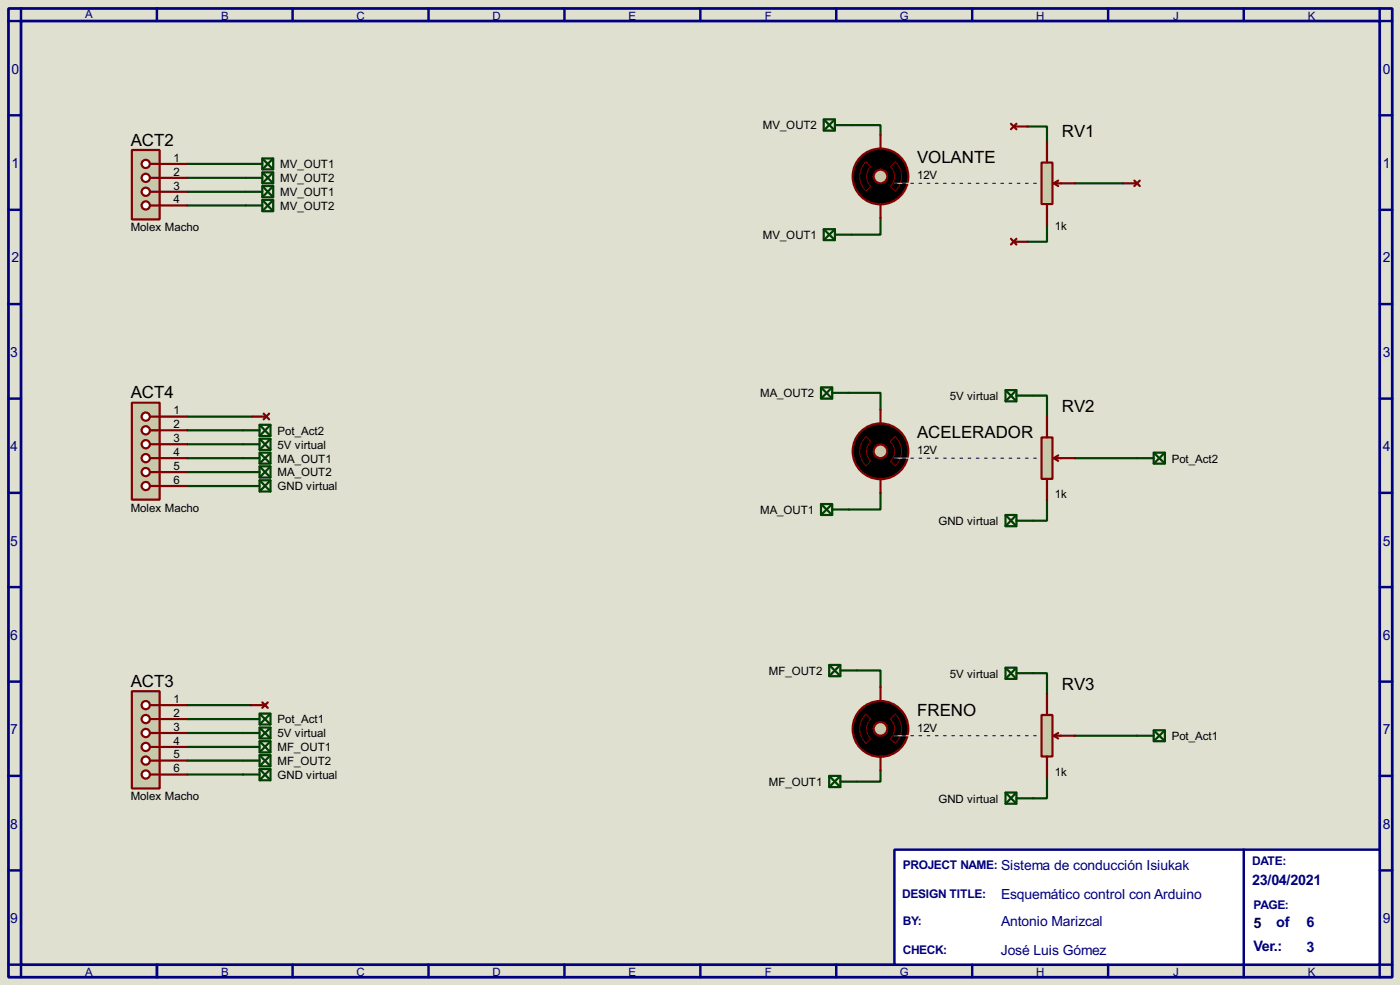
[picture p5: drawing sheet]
<svg xmlns="http://www.w3.org/2000/svg" width="256mm" height="180mm" viewBox="0 0 256 180" stroke-linecap="round" stroke-linejoin="round" font-family="sans-serif">
<path d="M0 0h256.5v180.3h-256.5z" fill="#e0e0d0"/>
<path d="M1.6 1.6h253.5v177.3h-253.5zM3.9 3.9h248.9v172.7h-248.9z" fill="none" stroke="#000080" stroke-width=".5"/>
<path d="M3.9 1.6v2.3h-2.3M28.8 1.6v2.3" fill="none" stroke="#000080" stroke-width=".45"/>
<path d="M163.9 155.5h88.9v21.1h-88.9z" fill="#fff" stroke="#000080" stroke-width=".45"/>
<g fill="none" stroke="#000080" stroke-width=".45">
<path d="M53.6 1.6v2.3M78.5 1.6v2.3M103.4 1.6v2.3M128.3 1.6v2.3M153.2 1.6v2.3M178.1 1.6v2.3M203 1.6v2.3M227.9 1.6v2.3M252.8 1.6v2.3h2.3M1.6 21.1h2.3M1.6 38.4h2.3M252.8 21.1h2.3"/>
<path d="M252.8 38.4h2.3M1.6 55.7h2.3M252.8 55.7h2.3M1.6 73h2.3M252.8 73h2.3M1.6 90.2h2.3M252.8 90.2h2.3M1.6 107.5h2.3M252.8 107.5h2.3M1.6 124.8h2.3M252.8 124.8h2.3M1.6 142h2.3"/>
<path d="M1.6 159.3h2.3M227.9 155.5v23.4M252.8 142h2.3M252.8 159.3h2.3M1.6 176.6h2.3v2.3M28.8 176.6v2.3M53.6 176.6v2.3M78.5 176.6v2.3M103.4 176.6v2.3M128.3 176.6v2.3M153.2 176.6v2.3M178.1 176.6v2.3"/>
<path d="M203 176.6v2.3M255.1 176.6h-2.3v2.3"/>
</g>
<g fill="none" stroke="#004000" stroke-width=".4">
<path d="M34.3 30h10.7M34.3 32.6h10.7M34.3 35.1h10.7M34.3 37.6h10.7M156 22.9h5.3v1.8M161.3 39.9v3.1h-5.3M188.3 23.2h3.5v2.8M196.9 33.6h8.9M191.8 41.2v3.1h-3.5M34.3 78.8h10.2M34.3 76.3h12M155.5 71.9h5.8v3.1"/>
<path d="M189.3 72.4h2.5v3.9M34.3 83.9h10.2M34.3 81.3h10.2M34.3 86.4h10.2M34.3 89h10.2M161.3 90.2v3.1h-5.8M191.8 91.5v3.8h-2.5M196.9 83.9h11.4M34.3 131.6h10.2M34.3 134.2h10.2M34.3 136.7h10.2M34.3 139.2h10.2"/>
<path d="M34.3 129.1h11.7M157 122.7h4.3v3.1M189.3 123.2h2.5v3.9M196.9 134.7h11.4M34.3 141.8h10.2M161.3 141v2.1h-4.3M191.8 142.3v3.8h-2.5"/>
</g>
<circle cx="161.3" cy="82.6" r="5.1" fill="#000" stroke="#800000" stroke-width=".4"/>
<path d="M158.7 79.9l.8 .9a2.53 2.53 0 0 0 0 3.6l-.8 .9a3.7 3.7 0 0 1 0-5.4zM163.1 80.8l.9-.9a3.7 3.7 0 0 1 0 5.4l-.9-.9a2.46 2.46 0 0 0 0-3.6z" fill="none" stroke="#800000" stroke-width=".18"/>
<circle cx="161.3" cy="82.6" r="1.25" fill="#c8c8aa" stroke="#800000" stroke-width=".4"/>
<path d="M161.3 75v2.5M161.3 87.7v2.5" fill="none" stroke="#800000" stroke-width=".4"/>
<path d="M163.9 83.9h26.7" fill="none" stroke="#e0e0d0" stroke-width=".18"/>
<path d="M163.9 83.9h26.7" fill="none" stroke="#000040" stroke-width=".18" stroke-dasharray=".5 1"/>
<path d="M190.8 80.1h2v7.6h-2z" fill="#c8c8aa" stroke="#800000" stroke-width=".4"/>
<path d="M191.8 76.3v3.8M191.8 87.7v3.8M193.1 83.9l.8 .5M193.1 83.9h3.8M193.9 83.4l-.8 .5" fill="none" stroke="#800000" stroke-width=".4"/>
<path d="M208.3 83.9h3.1M211.4 82.9h2v2h-2zM211.4 82.9l2 2M213.4 82.9l-2 2" fill="none" stroke="#004000" stroke-width=".4"/>
<circle cx="161.3" cy="133.4" r="5.1" fill="#000" stroke="#800000" stroke-width=".4"/>
<path d="M158.7 130.7l.8 .9a2.53 2.53 0 0 0 0 3.6l-.8 .9a3.7 3.7 0 0 1 0-5.4zM163.1 131.6l.9-.9a3.7 3.7 0 0 1 0 5.4l-.9-.9a2.46 2.46 0 0 0 0-3.6z" fill="none" stroke="#800000" stroke-width=".18"/>
<circle cx="161.3" cy="133.4" r="1.25" fill="#c8c8aa" stroke="#800000" stroke-width=".4"/>
<path d="M161.3 125.8v2.5M161.3 138.5v2.5" fill="none" stroke="#800000" stroke-width=".4"/>
<path d="M163.9 134.7h26.7" fill="none" stroke="#e0e0d0" stroke-width=".18"/>
<path d="M163.9 134.7h26.7" fill="none" stroke="#000040" stroke-width=".18" stroke-dasharray=".5 1"/>
<path d="M190.8 130.9h2v7.6h-2z" fill="#c8c8aa" stroke="#800000" stroke-width=".4"/>
<path d="M191.8 127.1v3.8M191.8 138.5v3.8M193.1 134.7l.8 .5M193.1 134.7h3.8M193.9 134.2l-.8 .5" fill="none" stroke="#800000" stroke-width=".4"/>
<path d="M208.3 134.7h3.1M211.4 133.7h2v2h-2zM211.4 133.7l2 2M213.4 133.7l-2 2" fill="none" stroke="#004000" stroke-width=".4"/>
<circle cx="161.3" cy="32.3" r="5.1" fill="#000" stroke="#800000" stroke-width=".4"/>
<path d="M158.7 29.6l.8 .9a2.53 2.53 0 0 0 0 3.6l-.8 .9a3.7 3.7 0 0 1 0-5.4zM163.1 30.5l.9-.9a3.7 3.7 0 0 1 0 5.4l-.9-.9a2.46 2.46 0 0 0 0-3.6z" fill="none" stroke="#800000" stroke-width=".18"/>
<circle cx="161.3" cy="32.3" r="1.25" fill="#c8c8aa" stroke="#800000" stroke-width=".4"/>
<path d="M161.3 24.7v2.5M161.3 37.4v2.5" fill="none" stroke="#800000" stroke-width=".4"/>
<path d="M163.9 33.6h26.7" fill="none" stroke="#e0e0d0" stroke-width=".18"/>
<path d="M163.9 33.6h26.7" fill="none" stroke="#000040" stroke-width=".18" stroke-dasharray=".5 1"/>
<path d="M190.8 29.8h2v7.6h-2z" fill="#c8c8aa" stroke="#800000" stroke-width=".4"/>
<path d="M191.8 26v3.8M191.8 37.4v3.8M193.1 33.6l.8 .5M193.1 33.6h3.8M193.9 33.1l-.8 .5M205.8 33.6h2.5M207.8 33.1l1 1M208.8 33.1l-1 1" fill="none" stroke="#800000" stroke-width=".4"/>
<g fill="none" stroke="#004000" stroke-width=".4">
<path d="M45 30h3.1M45 35.1h3.1M45 37.6h3.1M45 32.6h3.1M48.1 29h2v2h-2zM48.1 34.1h2v2h-2zM48.1 36.6h2v2.1h-2zM48.1 31.6h2v2h-2zM48.1 29l2 2M48.1 34.1l2 2M48.1 36.6l2 2.1M48.1 31.6l2 2"/>
<path d="M50.1 29l-2 2M50.1 34.1l-2 2M50.1 36.6l-2 2.1M50.1 31.6l-2 2M184.2 71.4h2v2.1h-2zM184.2 71.4l2 2.1M186.2 72.4h3.1M186.2 71.4l-2 2.1M184.2 94.3h2v2h-2zM184.2 94.3l2 2M186.2 95.3h3.1M186.2 94.3l-2 2"/>
<path d="M184.2 122.2h2v2.1h-2zM184.2 122.2l2 2.1M186.2 123.2h3.1M186.2 122.2l-2 2.1M184.2 145.1h2v2h-2zM184.2 145.1l2 2M186.2 146.1h3.1M186.2 145.1l-2 2"/>
</g>
<path d="M24.2 27.5h5.1v12.7h-5.1z" fill="#c8c8aa" stroke="#800000" stroke-width=".4"/>
<path d="M27.5 30h1.8" fill="none" stroke="#800000" stroke-width=".4"/>
<circle cx="26.7" cy="30" r=".75" fill="#feffff" stroke="#800000" stroke-width=".4"/>
<path d="M27.5 32.6h1.8" fill="none" stroke="#800000" stroke-width=".4"/>
<circle cx="26.7" cy="32.6" r=".75" fill="#feffff" stroke="#800000" stroke-width=".4"/>
<path d="M27.5 35.1h1.8" fill="none" stroke="#800000" stroke-width=".4"/>
<circle cx="26.7" cy="35.1" r=".75" fill="#feffff" stroke="#800000" stroke-width=".4"/>
<path d="M27.5 37.6h1.8" fill="none" stroke="#800000" stroke-width=".4"/>
<circle cx="26.7" cy="37.6" r=".75" fill="#feffff" stroke="#800000" stroke-width=".4"/>
<path d="M29.3 30h5M29.3 32.6h5M29.3 35.1h5M29.3 37.6h5" fill="none" stroke="#800000" stroke-width=".4"/>
<path d="M24.2 126.5h5.1v17.8h-5.1z" fill="#c8c8aa" stroke="#800000" stroke-width=".4"/>
<path d="M27.5 129.1h1.8" fill="none" stroke="#800000" stroke-width=".4"/>
<circle cx="26.7" cy="129.1" r=".75" fill="#feffff" stroke="#800000" stroke-width=".4"/>
<path d="M27.5 131.6h1.8" fill="none" stroke="#800000" stroke-width=".4"/>
<circle cx="26.7" cy="131.6" r=".75" fill="#feffff" stroke="#800000" stroke-width=".4"/>
<path d="M27.5 134.2h1.8" fill="none" stroke="#800000" stroke-width=".4"/>
<circle cx="26.7" cy="134.2" r=".75" fill="#feffff" stroke="#800000" stroke-width=".4"/>
<path d="M27.5 136.7h1.8" fill="none" stroke="#800000" stroke-width=".4"/>
<circle cx="26.7" cy="136.7" r=".75" fill="#feffff" stroke="#800000" stroke-width=".4"/>
<path d="M27.5 139.2h1.8" fill="none" stroke="#800000" stroke-width=".4"/>
<circle cx="26.7" cy="139.2" r=".75" fill="#feffff" stroke="#800000" stroke-width=".4"/>
<path d="M27.5 141.8h1.8" fill="none" stroke="#800000" stroke-width=".4"/>
<circle cx="26.7" cy="141.8" r=".75" fill="#feffff" stroke="#800000" stroke-width=".4"/>
<path d="M29.3 129.1h5M29.3 131.6h5M29.3 134.2h5M29.3 136.7h5M29.3 139.2h5M29.3 141.8h5" fill="none" stroke="#800000" stroke-width=".4"/>
<g fill="none" stroke="#004000" stroke-width=".4">
<path d="M44.5 131.6h3.1M44.5 134.2h3.1M44.5 136.7h3.1M44.5 139.2h3.1M47.6 130.6h2v2h-2zM47.6 133.2h2v2h-2zM47.6 135.7h2v2h-2zM47.6 138.2h2v2.1h-2zM47.6 130.6l2 2M47.6 133.2l2 2M47.6 135.7l2 2M47.6 138.2l2 2.1"/>
<path d="M49.6 130.6l-2 2M49.6 133.2l-2 2M49.6 135.7l-2 2M49.6 138.2l-2 2.1M44.5 141.8h3.1M47.6 140.8h2v2h-2zM47.6 140.8l2 2M49.6 140.8l-2 2"/>
</g>
<path d="M24.2 73.7h5.1v17.8h-5.1z" fill="#c8c8aa" stroke="#800000" stroke-width=".4"/>
<path d="M27.5 76.3h1.8" fill="none" stroke="#800000" stroke-width=".4"/>
<circle cx="26.7" cy="76.3" r=".75" fill="#feffff" stroke="#800000" stroke-width=".4"/>
<path d="M27.5 78.8h1.8" fill="none" stroke="#800000" stroke-width=".4"/>
<circle cx="26.7" cy="78.8" r=".75" fill="#feffff" stroke="#800000" stroke-width=".4"/>
<path d="M27.5 81.3h1.8" fill="none" stroke="#800000" stroke-width=".4"/>
<circle cx="26.7" cy="81.3" r=".75" fill="#feffff" stroke="#800000" stroke-width=".4"/>
<path d="M27.5 83.9h1.8" fill="none" stroke="#800000" stroke-width=".4"/>
<circle cx="26.7" cy="83.9" r=".75" fill="#feffff" stroke="#800000" stroke-width=".4"/>
<path d="M27.5 86.4h1.8" fill="none" stroke="#800000" stroke-width=".4"/>
<circle cx="26.7" cy="86.4" r=".75" fill="#feffff" stroke="#800000" stroke-width=".4"/>
<path d="M27.5 89h1.8" fill="none" stroke="#800000" stroke-width=".4"/>
<circle cx="26.7" cy="89" r=".75" fill="#feffff" stroke="#800000" stroke-width=".4"/>
<g fill="none" stroke="#800000" stroke-width=".4">
<path d="M185.2 22.7l1 1M185.7 23.2h2.6M186.2 22.7l-1 1M185.2 43.7l1 1.1M185.7 44.3h2.6M186.2 43.7l-1 1.1M29.3 76.3h5M29.3 78.8h5M46.3 76.3h2.5M48.3 75.7l1 1.1M49.3 75.7l-1 1.1M29.3 81.3h5"/>
<path d="M29.3 83.9h5M29.3 86.4h5M29.3 89h5M46 129.1h2.6M48.1 128.6l1 1M49.1 128.6l-1 1"/>
</g>
<g fill="none" stroke="#004000" stroke-width=".4">
<path d="M150.9 21.9h2.1v2h-2.1zM150.9 21.9l2.1 2M153 22.9h3M153 21.9l-2.1 2M150.9 42h2.1v2h-2.1zM150.9 42l2.1 2M153 43h3M153 42l-2.1 2M44.5 78.8h3.1M47.6 77.8h2v2h-2zM47.6 77.8l2 2M49.6 77.8l-2 2"/>
<path d="M150.4 70.9h2.1v2.1h-2.1zM150.4 70.9l2.1 2.1M152.5 71.9h3M152.5 70.9l-2.1 2.1M44.5 81.3h3.1M44.5 83.9h3.1M44.5 86.4h3.1M44.5 89h3.1M47.6 80.3h2v2.1h-2zM47.6 82.9h2v2h-2zM47.6 85.4h2v2h-2zM47.6 87.9h2v2.1h-2z"/>
<path d="M47.6 80.3l2 2.1M47.6 82.9l2 2M47.6 85.4l2 2M47.6 87.9l2 2.1M49.6 80.3l-2 2.1M49.6 82.9l-2 2M49.6 85.4l-2 2M49.6 87.9l-2 2.1M150.4 92.3h2.1v2h-2.1zM150.4 92.3l2.1 2M152.5 93.3h3M152.5 92.3l-2.1 2"/>
<path d="M151.9 121.7h2.1v2.1h-2.1zM151.9 121.7l2.1 2.1M154 122.7h3M154 121.7l-2.1 2.1M151.9 142h2.1v2.1h-2.1zM151.9 142l2.1 2.1M154 143.1h3M154 142l-2.1 2.1"/>
</g>
<g font-size="3.5">
<text x="24" y="26.6">ACT2</text>
<text x="168" y="29.9">VOLANTE</text>
<text x="194.6" y="25.2">RV1</text>
<text x="24" y="72.9">ACT4</text>
<text x="194.6" y="75.5">RV2</text>
<text x="168" y="80.2">ACELERADOR</text>
<text x="24" y="125.7">ACT3</text>
<text x="168" y="131">FRENO</text>
<text x="194.6" y="126.3">RV3</text>
</g>
<g font-size="3" fill="#000080">
<text x="229.4" y="162.1">23/04/2021</text>
<text x="233.8" y="169.7">of</text>
<text x="239.4" y="169.7">6</text>
<text x="229.7" y="174">Ver.:</text>
<text x="239.4" y="174.3">3</text>
</g>
<text font-size="3" fill="#000040" x="229.7" y="169.9">5</text>
<g font-size="2.9" fill="#000080">
<text x="2.1" y="13.5">0</text>
<text x="253.4" y="13.5">0</text>
<text x="2.1" y="30.7">1</text>
<text x="253.4" y="30.7">1</text>
<text x="2.1" y="48">2</text>
<text x="253.4" y="48">2</text>
<text x="1.9" y="65.3">3</text>
<text x="253.4" y="65.3">3</text>
<text x="1.9" y="82.5">4</text>
<text x="253.4" y="82.5">4</text>
<text x="1.9" y="99.9">5</text>
<text x="253.4" y="99.9">5</text>
<text x="1.9" y="117.1">6</text>
<text x="253.4" y="117.1">6</text>
<text x="1.9" y="134.4">7</text>
<text x="253.4" y="134.4">7</text>
<text x="1.9" y="151.7">8</text>
<text x="253.4" y="151.7">8</text>
<text x="183.4" y="159.3">Sistema de conducción Isiukak</text>
<text x="183.4" y="164.6">Esquemático control con Arduino</text>
<text x="1.9" y="168.9">9</text>
<text x="183.4" y="169.5">Antonio Marizcal</text>
<text x="253.4" y="168.9">9</text>
<text x="183.4" y="174.8">José Luis Gómez</text>
</g>
<g font-size="2.5" fill="#000080">
<text x="165.4" y="159.1">PROJECT NAME:</text>
<text x="229.4" y="158.4">DATE:</text>
<text x="165.3" y="164.4">DESIGN TITLE:</text>
<text x="229.7" y="166.5">PAGE:</text>
<text x="165.4" y="169.3">BY:</text>
<text x="165.4" y="174.6">CHECK:</text>
</g>
<g font-size="2.4" fill="#000080">
<text x="15.6" y="3.4">A</text>
<text x="40.5" y="3.6">B</text>
<text x="65.3" y="3.6">C</text>
<text x="90.2" y="3.6">D</text>
<text x="115.2" y="3.6">E</text>
<text x="140.1" y="3.6">F</text>
<text x="164.9" y="3.6">G</text>
<text x="189.8" y="3.6">H</text>
<text x="214.9" y="3.6">J</text>
<text x="239.6" y="3.6">K</text>
<text x="15.6" y="178.7">A</text>
<text x="40.5" y="178.7">B</text>
<text x="65.3" y="178.7">C</text>
<text x="90.2" y="178.7">D</text>
<text x="115.2" y="178.7">E</text>
<text x="140.1" y="178.7">F</text>
<text x="164.9" y="178.7">G</text>
<text x="189.8" y="178.7">H</text>
<text x="214.9" y="178.7">J</text>
<text x="239.6" y="178.7">K</text>
</g>
<g font-size="2.4">
<text x="139.8" y="23.7">MV_OUT2</text>
<text x="31.8" y="29.6">1</text>
<text x="31.8" y="32.1">2</text>
<text x="31.8" y="34.7">3</text>
<text x="51.4" y="30.8">MV_OUT1</text>
<text x="51.4" y="35.9">MV_OUT1</text>
<text x="51.4" y="33.3">MV_OUT2</text>
<text x="168" y="32.8">12V</text>
<text x="31.8" y="37.2">4</text>
<text x="51.4" y="38.4">MV_OUT2</text>
<text x="24" y="42.3">Molex Macho</text>
<text x="139.8" y="43.7">MV_OUT1</text>
<text x="193.3" y="42.1">1k</text>
<text x="31.8" y="75.8">1</text>
<text x="139.3" y="72.7">MA_OUT2</text>
<text x="174" y="73.2">5V virtual</text>
<text x="31.8" y="78.3">2</text>
<text x="31.8" y="80.9">3</text>
<text x="31.8" y="83.5">4</text>
<text x="50.9" y="79.6">Pot_Act2</text>
<text x="50.9" y="82.1">5V virtual</text>
<text x="168" y="83.1">12V</text>
<text x="31.8" y="86">5</text>
<text x="31.8" y="88.5">6</text>
<text x="50.9" y="84.7">MA_OUT1</text>
<text x="50.9" y="87.2">MA_OUT2</text>
<text x="50.9" y="89.8">GND virtual</text>
<text x="214.7" y="84.7">Pot_Act2</text>
<text x="24" y="93.7">Molex Macho</text>
<text x="139.3" y="94.1">MA_OUT1</text>
<text x="193.3" y="91.2">1k</text>
<text x="171.9" y="96.1">GND virtual</text>
<text x="140.9" y="123.5">MF_OUT2</text>
<text x="174" y="124">5V virtual</text>
<text x="31.8" y="128.7">1</text>
<text x="31.8" y="131.2">2</text>
<text x="31.8" y="133.8">3</text>
<text x="31.8" y="136.3">4</text>
<text x="50.9" y="132.4">Pot_Act1</text>
<text x="50.9" y="135">5V virtual</text>
<text x="50.9" y="137.5">MF_OUT1</text>
<text x="168" y="133.9">12V</text>
<text x="214.7" y="135.5">Pot_Act1</text>
<text x="31.8" y="138.8">5</text>
<text x="31.8" y="141.4">6</text>
<text x="50.9" y="140">MF_OUT2</text>
<text x="50.9" y="142.6">GND virtual</text>
<text x="140.9" y="143.9">MF_OUT1</text>
<text x="193.3" y="142">1k</text>
<text x="24" y="146.5">Molex Macho</text>
<text x="171.9" y="146.9">GND virtual</text>
</g>
</svg>
